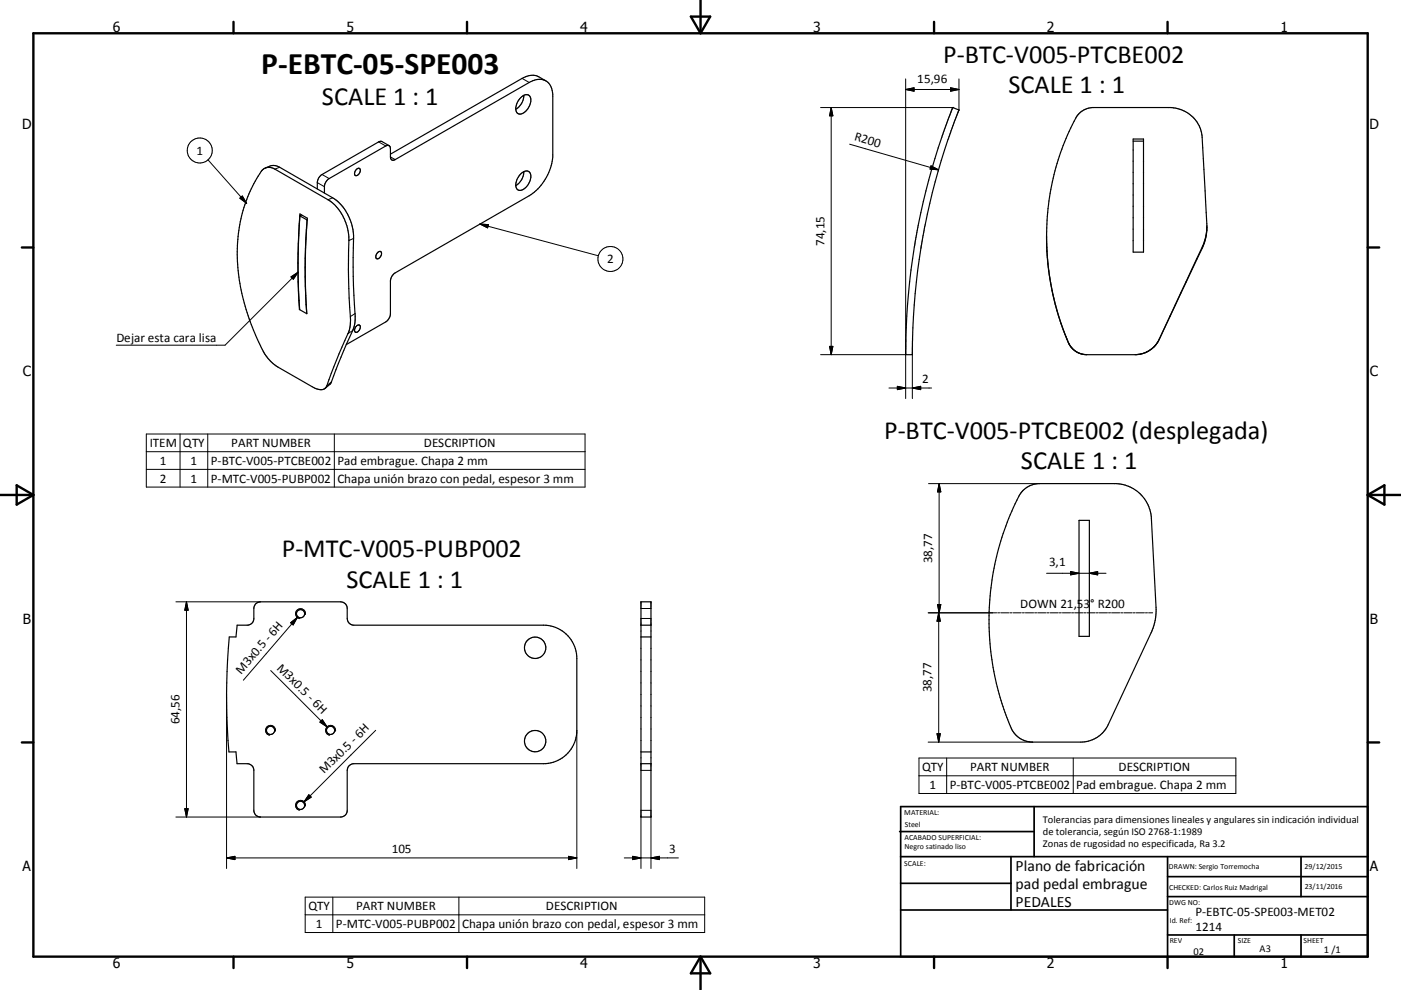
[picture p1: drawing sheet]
<svg xmlns="http://www.w3.org/2000/svg" width="420mm" height="297mm" viewBox="0 0 420 297" stroke-linecap="round" stroke-linejoin="round" font-family="sans-serif">
<g fill="none" stroke="#000" stroke-width=".36">
<path d="M156.1 29.3a1.62 1.62 0 0 1 1.5-.9 1.62 1.62 0 0 1 1.5 .9 4.4 4.4 0 0 1-3.3 4.9 1.78 1.78 0 0 1-1-2.7l.3-.8zM157 28.6a4.8 4.8 0 0 1-2.4 4.2M163.6 24.3l-2.1-1.3a5 5 0 0 0-5 .5l-39.4 22.8M285.6 32.4l-1.6 4.2a196.9 196.9 0 0 0-9.1 33.1 208.9 208.9 0 0 0-3.4 36.7h2a200.6 200.6 0 0 1 13.5-72.2l.5-1.2M285.6 32.4h.1M285.6 32.4l1.9 .6M287.5 33h.1M78.6 51.1l.1-.1a2.93 2.93 0 0 1 3.7-.2l15.9 9.1a14.5 14.5 0 0 1 6.3 12.3 219.1 219.1 0 0 0 .5 24.1l-.5 3.1-3 6.8-3.6 9.5a2.05 2.05 0 0 1-3 1l-11.7-6.6a15.1 15.1 0 0 1-5.8-7.5 59.7 59.7 0 0 1-5.6-35.2 40.9 40.9 0 0 1 6.7-16.3zM79.5 50.4l1.4-.6a3.3 3.3 0 0 1 2.9 .4l15.9 9.1a14.4 14.4 0 0 1 6.3 12.2 255.9 255.9 0 0 0 .5 24.7l-.6 2.5-4.4 10.3-2.2 5.8-1.8 1.7M97.3 57.9v-1.9a3 3 0 0 1 1.4-2.4l17-9.8a.86 .86 0 0 1 .9-.1 .86 .86 0 0 1 .5 .9v2.5a.87 .87 0 0 0 .4 .9 .87 .87 0 0 0 1-.1l40.2-23.2a4.3 4.3 0 0 1 6.3 1l.7 2.5v18.9a15.8 15.8 0 0 1-7 11.6l-40.2 23.2a3.2 3.2 0 0 0-1.4 2.4v9.8a3.2 3.2 0 0 1-1.4 2.5l-11.9 6.8M106.9 50.8a.69 .69 0 0 1 1-.1 .69 .69 0 0 1 0 1 .97 .97 0 0 1-1.5 .8 1.71 1.71 0 0 1 .5-1.7zM116.6 43.7l-2.2-1.3-.7 .1-17.1 9.9a3 3 0 0 0-1.5 2.4v1.9"/>
<path d="M156.1 52.2a1.72 1.72 0 0 1 2.9-.2 4.1 4.1 0 0 1-3.4 5.1 2.13 2.13 0 0 1-.6-3.1zM157 51.5a4.9 4.9 0 0 1-2.4 4.2M339.7 41.7h3.1v33.9h-3.1zM339.7 42.3h3.1M89.6 70.1a194.8 194.8 0 0 0 .2 22.8M89.9 64.8l-.2 2.9M89.9 64.8l2.2 1.2M90.4 64.5l-.5 .3M92.1 66l-.5 8.7-.1 8.4M92.1 66h.1M113.3 75.7a.68 .68 0 0 1 1-.1 .68 .68 0 0 1 0 1 .88 .88 0 0 1-.6 .9 .88 .88 0 0 1-1-.3v-.6zM313.8 71.3a81.8 81.8 0 0 0 6.5 31.5"/>
<path d="M313.9 75.3l.5 6 1.5 7.9M361.7 69.7l-1 3.9-9.9 21.2M361.8 69.7l-.5 2.3-.8 2.2-12.9 27.6M361.8 69.2l-.1 .5M361.8 69.2l-1.4-28a9.8 9.8 0 0 0-9.5-8.9h-23.4a6 6 0 0 0-4.9 3 75.1 75.1 0 0 0-8.8 39M361.8 68.2v1M89.8 92.8v.1M91.6 85.8l.4 8.3-2.2-1.2M91.8 91.4a202.7 202.7 0 0 1 .3-25.9l-2.2-1.3a198.8 198.8 0 0 0-.1 28.7M106.9 97.8a.68 .68 0 0 1 1-.1 .68 .68 0 0 1 0 1 .97 .97 0 0 1-1.5 .8 1.7 1.7 0 0 1 .5-1.7zM316 89.5l1.9 6.9 2.4 6.3M349.2 98.3l-1.6 3.5"/>
<path d="M350.8 94.9l-1.6 3.5M320.3 102.7l.2 .4M320.3 102.8l.1 .2M320.4 103l.2 .4M320.5 103.1l.1 .3M320.6 103.4l.5 .7M321.1 104.1a6 6 0 0 0 4.7 2.3M321.1 104.1l.3 .4a5.9 5.9 0 0 0 4.4 1.9M341.8 106.3l-16 .1M342.8 106l-1 .3M344.3 105.4l-1.5 .6M344.7 105.1l-.5 .3"/>
<path d="M346.1 103.9l-1.4 1.2M346.3 103.7l-2 1.7M347.1 102.5l-.8 1.2M347.1 102.6l-.6 .9M347.4 102.2l-.3 .4M347.6 101.8l-.2 .4M306.6 147.2l.2-.2a7 7 0 0 1 4.4-1.9h23.5a11 11 0 0 1 10.5 10.4l1.4 26.7a16.1 16.1 0 0 1-1.5 7.6l-13.1 28.1a9.1 9.1 0 0 1-7.9 4.7h-14.5a7.6 7.6 0 0 1-7.2-6 82.1 82.1 0 0 1-5.4-39 81.7 81.7 0 0 1 7.3-26.5 11.2 11.2 0 0 1 2.3-3.9zM323.5 156.1h3.1v34.8h-3.1zM76.6 181.3l.8-.6 .7-.1h24a2.02 2.02 0 0 1 2 2v3a2.03 2.03 0 0 0 2 2h56.8a10 10 0 0 1 10 10v21.5a10 10 0 0 1-10 10h-56.8a2.06 2.06 0 0 0-2 2v12a1.98 1.98 0 0 1-2 2h-24a1.98 1.98 0 0 1-2-2v-12a1.98 1.98 0 0 0-2-2h-3l-.4-3.5h-2.1a194.9 194.9 0 0 1 .1-34.5h2l.4-3.5h3a1.99 1.99 0 0 0 2-2v-3.4zM192.2 180.6h3v64.5h-3zM192.2 187.6h3M192.2 191.1h3"/>
<path d="M192.2 229.1h3M192.2 225.6h3"/>
<circle cx="90.1" cy="184.1" r="1.23"/>
<circle cx="160.4" cy="194.3" r="3.2"/>
<circle cx="81.1" cy="219.1" r="1.23"/>
<circle cx="99.1" cy="219.1" r="1.23"/>
<circle cx="160.4" cy="222.3" r="3.2"/>
<circle cx="90.1" cy="241.6" r="1.23"/>
</g>
<g fill="none" stroke="#000" stroke-width=".3">
<path d="M156.5 23.5l2.2 1.2M246 32.3h39.6M249.2 32.3v74.1M249.2 32.3l.5 2.5h-1zM271.5 26.8h16M271.5 26.8l2.5-.5v1.1zM271.5 23.7v95.9M285 26.3l2.5 .5-2.5 .6zM287.5 23.7v9.3M62.4 48l11.5 13M71.9 59.5l.7-.7 1.3 2.2zM83.8 50.2l-1.4 .6"/>
<path d="M95.1 54.8l2.2 1.2M96.6 52.4l2.1 1.2M99.7 59.3l-1.4 .6M113.5 42.6l2.2 1.2M117.1 47.1l1.4 .8M254.7 43.3l26.7 7.7M279.1 49.8l2.3 1.2-2.6-.3zM106 71.5l-1.4 .7M143.9 67.2l35.5 9.5M143.9 67.2l2.5 .2-.2 1zM87.3 83.1l2.1-1.4-1.5 2.1zM89.4 81.7l-21.9 21.9h-32.6"/>
<path d="M105.7 99.2l-1.4 .9M106.4 94.1l-1.4 .9M99.4 114.6l-1.4 1.1M246 106.4h25.5M248.7 103.9h1l-.5 2.5zM266.5 116.4h12.8M269 115.9l2.5 .5-2.5 .5zM273.5 116.4l2.5-.5v1zM273.5 106.4v13.2M43.9 130.2h131.5v15.9h-131.5zM43.9 135.5h131.5M54 130.2v15.9"/>
<path d="M62.3 130.2v15.9M100.2 130.2v15.9M43.9 140.8h131.5M278.4 145.1h33.3M281.6 145.1v38.8M281.6 145.1l.5 2.5h-1zM313.8 172h17.8M321 171.5l2.5 .5-2.5 .5zM326.6 172l2.5-.5v1zM52.7 180.6h25.4M55.9 180.6v64.5M55.9 180.6l.5 2.5h-1z"/>
<path d="M87.1 186.8l2-1.5-1.2 2.2zM89.1 185.3l-16.1 18.8M91.6 184.4a1.5 1.5 0 0 0-1.2-1.8 1.5 1.5 0 0 0-1.8 1.3 1.5 1.5 0 0 0 1.2 1.7M192.2 185.6h3M192.2 182.6h3M278.3 183.9h20.5M281.1 181.4h1l-.5 2.5zM281.4 183.9v38.7M281.4 183.9l.5 2.5h-1zM299.1 183.9h.6M300 183.9h2.5M302.8 183.9h.6"/>
<path d="M303.7 183.9h2.5M306.5 183.9h.6M307.4 183.9h2.5M310.2 183.9h.6M311.1 183.9h2.5M313.9 183.9h.6M314.8 183.9h2.5M317.6 183.9h.6M318.5 183.9h2.5M321.3 183.9h.6M322.2 183.9h2.4M324.9 183.9h.7"/>
<path d="M325.9 183.9h2.5M328.7 183.9h.6M329.6 183.9h2.4M332.3 183.9h.7M333.3 183.9h2.4M336 183.9h.7M337 183.9h2.4M339.7 183.9h.6M340.6 183.9h2.5M343.4 183.9h.6M344.4 183.9h1.2M67.9 208.3v52.3"/>
<path d="M81.2 201.2l16.8 16.9M82.6 219.4a1.5 1.5 0 0 0-1.2-1.8 1.5 1.5 0 0 0-1.8 1.3 1.5 1.5 0 0 0 1.3 1.7M96.6 215.9l1.4 2.2-2.1-1.5zM100.6 219.4a1.51 1.51 0 0 0-1.2-1.8 1.51 1.51 0 0 0-1.8 1.3 1.51 1.51 0 0 0 1.2 1.7M112.6 219.1l-21.4 21.4M172.9 219.1v41.5M92.6 238.4l.7 .8-2.1 1.3zM192.2 231.1h3M275.5 227.4h95v10.7h-95zM275.5 232.7h95M278.3 222.6h31.3M280.9 220.1h1l-.5 2.5z"/>
<path d="M283.8 227.4v10.7M321.8 227.4v10.7M52.7 245.1h25.4M55.4 242.6h1l-.5 2.5zM67.9 257.4h105M67.9 257.4l2.5-.5v1zM91.1 240.5a1.5 1.5 0 0 0-2.3 .4 1.5 1.5 0 0 0 1 2.2M91.1 240.5l.5 .8v.6M170.4 256.9l2.5 .5-2.5 .5zM187.2 257.4h16.2M189.7 256.9l2.5 .5-2.5 .5zM192.2 243.1h3"/>
<path d="M192.2 245.1v15.5M195.2 257.4l2.5-.5v1zM195.2 245.1v15.5M91.5 269.2h119.8v10.6h-119.8zM91.5 274.5h119.8M99.8 269.2v10.6M137.6 269.2v10.6"/>
<circle cx="59.9" cy="45.2" r="3.7"/>
<circle cx="183" cy="77.7" r="3.8"/>
</g>
<circle cx="285.6" cy="32.3" r=".18" fill="#000"/>
<g fill="none" stroke="#000" stroke-width=".71">
<path d="M10 10h400v277h-400zM70 6.6v3.4M140 6.6v3.4M207.1 5h5.8l-2.9 5zM210 0v10M280 6.6v3.4M350 6.6v3.4M6.6 74.2h3.4M410 74.2h3.5M0 148.5h10M5 145.6l5 2.9-5 2.9zM410 148.5h10.1"/>
<path d="M410 148.5l5.1-2.9v5.8zM6.6 222.7h3.4M410 222.7h3.5M70 287v3.4M140 287v3.4M210 287v10M210 287l2.9 5h-5.8zM280 287v3.4M350 287v3.4"/>
</g>
<g fill="none" stroke="#000" stroke-width=".51">
<path d="M269.7 249.5h40.3M270 242h140v45h-140zM270 257h140M303.1 257v16M310 242v15M350 257v30M390.1 257v12M270 265h33.1M270 273h80M350 269h60M350 263h60M350 280.5h60"/>
<path d="M370 280.5v6.5M390.1 280.5v6.5"/>
</g>
<g fill="#000" stroke="#000" stroke-width=".3">
<path d="M249.2 32.3l.5 2.5h-1zM271.5 26.8l2.5-.5v1.1zM285 26.3l2.5 .5-2.5 .6zM71.9 59.5l.7-.7 1.3 2.2zM279.1 49.8l2.3 1.2-2.6-.3zM143.9 67.2l2.5 .2-.2 1zM87.3 83.1l2.1-1.4-1.5 2.1zM248.7 103.9h1l-.5 2.5zM269 115.9l2.5 .5-2.5 .5zM273.5 116.4l2.5-.5v1zM281.6 145.1l.5 2.5h-1zM321 171.5l2.5 .5-2.5 .5z"/>
<path d="M326.6 172l2.5-.5v1zM55.9 180.6l.5 2.5h-1zM87.1 186.8l2-1.5-1.2 2.2zM281.1 181.4h1l-.5 2.5zM281.4 183.9l.5 2.5h-1zM96.6 215.9l1.4 2.2-2.1-1.5zM92.6 238.4l.7 .8-2.1 1.3zM280.9 220.1h1l-.5 2.5zM55.4 242.6h1l-.5 2.5zM67.9 257.4l2.5-.5v1zM170.4 256.9l2.5 .5-2.5 .5zM189.7 256.9l2.5 .5-2.5 .5z"/>
<path d="M195.2 257.4l2.5-.5v1z"/>
</g>
<text font-size="9.4" x="78.3" y="22.1">P-EBTC-05-SPE003</text>
<g font-size="7.9">
<text x="282.8" y="19.1">P-BTC-V005-PTCBE002</text>
<text x="302.3" y="28">SCALE 1 : 1</text>
<text x="96.5" y="31.6">SCALE 1 : 1</text>
<text x="265.1" y="131.7">P-BTC-V005-PTCBE002 (desplegada)</text>
<text x="306.1" y="140.7">SCALE 1 : 1</text>
<text x="84.5" y="167.2">P-MTC-V005-PUBP002</text>
<text x="103.9" y="176.3">SCALE 1 : 1</text>
</g>
<g font-size="4.7">
<text x="304.5" y="261.2">Plano de fabricación</text>
<text x="304.5" y="266.6">pad pedal embrague</text>
<text x="304.5" y="272">PEDALES</text>
</g>
<g font-size="4.2">
<text x="33.9" y="9.6">6</text>
<text x="103.9" y="9.6">5</text>
<text x="173.9" y="9.6">4</text>
<text x="243.8" y="9.6">3</text>
<text x="313.9" y="9.6">2</text>
<text x="383.9" y="9.6">1</text>
<text x="6.7" y="38.7">D</text>
<text x="410.5" y="38.7">D</text>
<text x="6.9" y="112.9">C</text>
<text x="410.7" y="112.9">C</text>
<text x="6.9" y="187.1">B</text>
<text x="410.7" y="187.1">B</text>
<text x="6.8" y="261.4">A</text>
<text x="410.7" y="261.4">A</text>
<text x="33.9" y="290.4">6</text>
<text x="103.9" y="290.4">5</text>
<text x="173.9" y="290.4">4</text>
<text x="243.8" y="290.4">3</text>
<text x="313.9" y="290.4">2</text>
<text x="383.9" y="290.4">1</text>
</g>
<g font-size="3.9">
<text x="275" y="24.8">15,96</text>
<text x="255.9" y="42" transform="rotate(16 255.9 42)">R200</text>
<text x="58.9" y="46.4">1</text>
<text x="247.1" y="73.8" transform="rotate(-90 247.1 73.8)">74,15</text>
<text x="182" y="79">2</text>
<text x="34.9" y="102.5">Dejar esta cara lisa</text>
<text x="276.5" y="114.9">2</text>
<text x="44.9" y="134.1">ITEM</text>
<text x="54.9" y="134.1">QTY</text>
<text x="69.3" y="134.1">PART NUMBER</text>
<text x="127.1" y="134.1">DESCRIPTION</text>
<text x="47.9" y="139.4">1</text>
<text x="57.1" y="139.4">1</text>
<text x="63.2" y="139.4">P-BTC-V005-PTCBE002</text>
<text x="101.2" y="139.5">Pad embrague. Chapa 2 mm</text>
<text x="47.9" y="144.8">2</text>
<text x="57.1" y="144.8">1</text>
<text x="63.2" y="144.8">P-MTC-V005-PUBP002</text>
<text x="101.2" y="144.9">Chapa unión brazo con pedal, espesor 3 mm</text>
<text x="279.5" y="168.9" transform="rotate(-90 279.5 168.9)">38,77</text>
<text x="314.5" y="169.9">3,1</text>
<text x="305.9" y="182.5">DOWN 21,53</text>
<text x="326.8" y="182.5">° R200</text>
<text x="72.3" y="202.4" transform="rotate(-49 72.3 202.4)">M3x0.5 - 6H</text>
<text x="82.8" y="200.6" transform="rotate(45 82.8 200.6)">M3x0.5 - 6H</text>
<text x="279.3" y="207.7" transform="rotate(-90 279.3 207.7)">38,77</text>
<text x="53.8" y="217.3" transform="rotate(-90 53.8 217.3)">64,56</text>
<text x="97.2" y="232.3" transform="rotate(-45 97.2 232.3)">M3x0.5 - 6H</text>
<text x="276.4" y="231.3">QTY</text>
<text x="290.8" y="231.3">PART NUMBER</text>
<text x="335.4" y="231.3">DESCRIPTION</text>
<text x="278.6" y="236.6">1</text>
<text x="284.7" y="236.6">P-BTC-V005-PTCBE002</text>
<text x="322.7" y="236.7">Pad embrague. Chapa 2 mm</text>
<text x="117.4" y="255.8">105</text>
<text x="200.7" y="255.8">3</text>
<text x="92.5" y="273">QTY</text>
<text x="106.8" y="273">PART NUMBER</text>
<text x="163.7" y="273">DESCRIPTION</text>
<text x="358.4" y="274.9">P-EBTC-05-SPE003-MET02</text>
<text x="94.7" y="278.4">1</text>
<text x="100.7" y="278.4">P-MTC-V005-PUBP002</text>
<text x="138.5" y="278.5">Chapa unión brazo con pedal, espesor 3 mm</text>
<text x="358.4" y="279.4">1214</text>
</g>
<g font-size="3.1">
<text x="312.7" y="246.8">Tolerancias para dimensiones lineales y angulares sin indicación individual</text>
<text x="312.7" y="250.4">de tolerancia, según ISO 2768-1:1989</text>
<text x="312.7" y="254">Zonas de rugosidad no especificada, Ra 3.2</text>
<text x="357.8" y="286.5">02</text>
<text x="377.6" y="285.6">A3</text>
<text x="396.9" y="285.9">1 /1</text>
</g>
<g font-size="2.4">
<text x="271.1" y="244.4">MATERIAL:</text>
<text x="271.2" y="252">ACABADO SUPERFICIAL:</text>
<text x="271.3" y="248">Steel</text>
<text x="271.2" y="254.7">Negro satinado liso</text>
<text x="271.1" y="259.7">SCALE:</text>
<text x="350.4" y="260.8">DRAWN: Sergio Torremocha</text>
<text x="391.1" y="260.6">29/12/2015</text>
<text x="350.5" y="266.9">CHECKED: Carlos Ruiz Madrigal</text>
<text x="391.2" y="266.7">23/11/2016</text>
<text x="350.5" y="271.4">DWG NO:</text>
<text x="350.7" y="276.9">Id. Ref:</text>
<text x="350.7" y="282.8">REV</text>
<text x="371.1" y="282.9">SIZE</text>
<text x="390.8" y="283">SHEET</text>
</g>
</svg>
